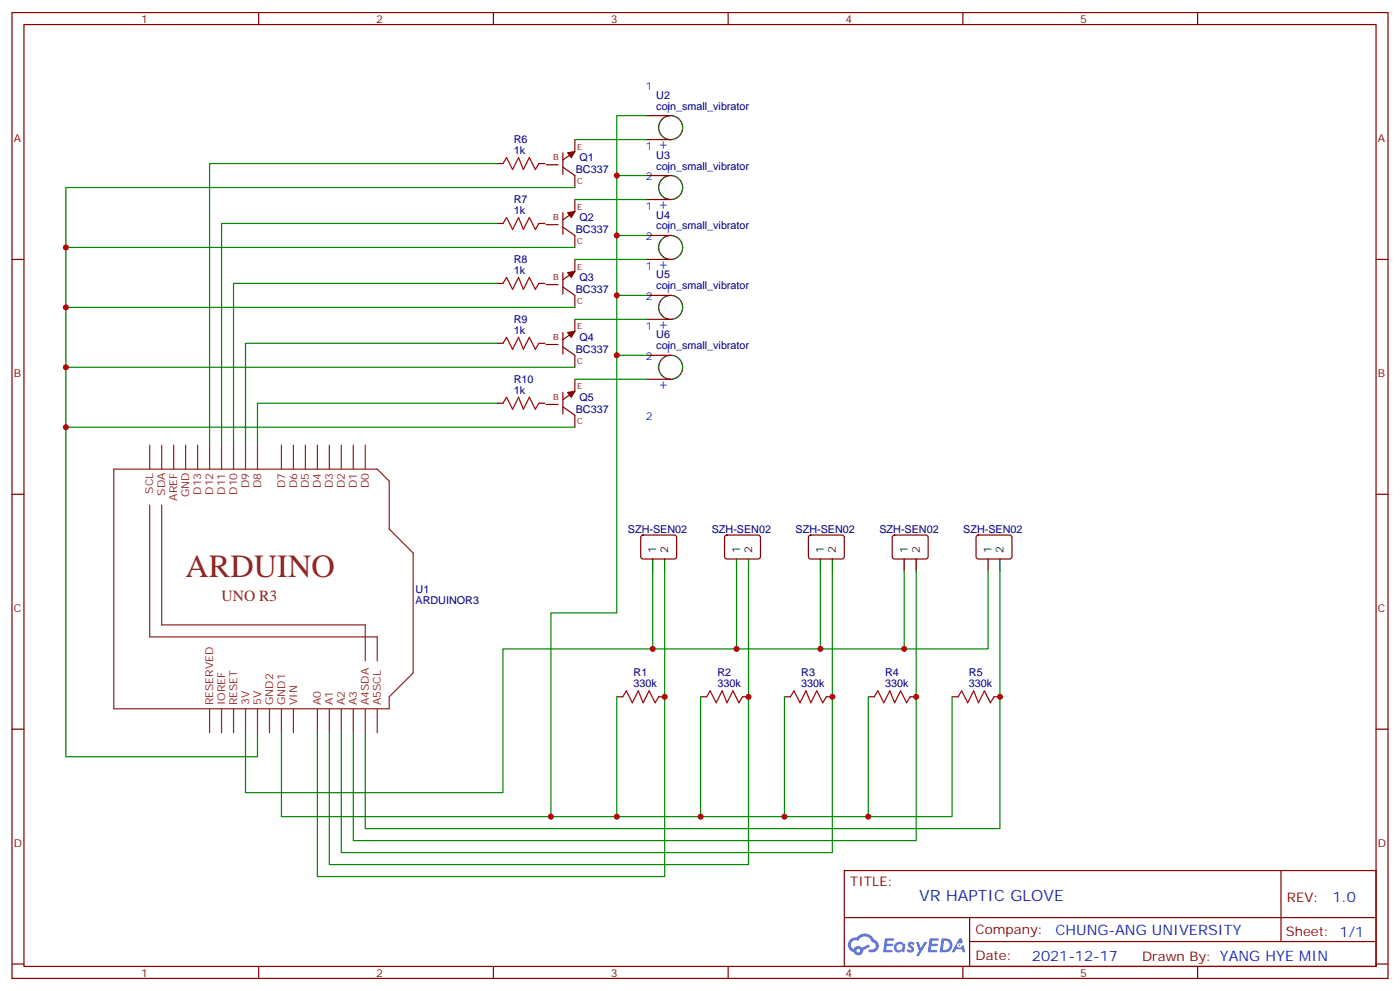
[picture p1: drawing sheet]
<svg xmlns="http://www.w3.org/2000/svg" width="412mm" height="292mm" viewBox="0 0 412 292" stroke-linecap="round" stroke-linejoin="round" font-family="sans-serif">
<g fill="none" stroke="#870000" stroke-width=".35">
<path d="M3.5 3.7h405.4v284.3h-405.4zM7.1 7.2h398.2v277.3h-398.2zM76.2 3.7v3.5M145.3 3.7v3.5M214.5 3.7v3.5M283.6 3.7v3.5M352.8 3.7v3.5M3.5 76.4h3.6M405.3 76.4h3.6M3.5 145.5h3.6M405.3 145.5h3.6M3.5 214.7h3.6"/>
<path d="M405.3 214.7h3.6M248.7 256.3h156.6v28.2h-156.6zM377.3 256.3v20.9M248.7 270.1h156.5M285.6 277.2h119.6M285.6 270.1v14.2M3.5 283.8h3.6M76.2 284.5v3.5M145.3 284.5v3.5M214.5 284.5v3.5M283.6 284.5v3.5M352.8 284.5v3.5"/>
<path d="M405.3 283.8h3.6"/>
</g>
<g fill="#5487ff">
<path d="M267.7 277.5a1.22 1.22 0 0 1 1.7 .2l-.4 .6a.47 .47 0 0 0-.3-.4 .47 .47 0 0 0-.5 .2l.1 .2a1.14 1.14 0 0 1 .8 1.8 1.14 1.14 0 0 1-1.9 0l-.2-.2 .5-.6 .7 .5a.29 .29 0 0 0 .3-.3 .29 .29 0 0 0-.2-.3 1.04 1.04 0 0 1-.6-1.7z"/>
<path d="M260.7 276.2h2.4l.3 .2-.2 .5-1.8 .1-.1 .8h1.5l.3 .4-.3 .4h-1.6l-.2 1.1h1.7l.2 .3-.2 .3-2.6 .1z"/>
<path d="M273.8 276.2h2.4l.3 .2-.1 .5-1.8 .1-.2 .8h1.6l.3 .4-.4 .4-1.6-.1-.1 1.1 1.7 .1 .2 .3-.2 .3-2.6 .1z"/>
<path d="M282.6 276.2h.7l.3 1.3-.6 .3a.69 .69 0 0 0-1 .3 .69 .69 0 0 0 .4 .9 .69 .69 0 0 0 .9-.6l.5-.2 .6 2.2h-.8l-.2-.9h-1.8l-.5 .9h-.8z"/>
<path d="M269.8 277.3h.8l.6 1.8 1.1-1.8h.9l-2.6 4.2h-.8l.9-1.5z"/>
<path d="M277.4 276.2l-.6 4.2h1.3a2.11 2.11 0 0 0 2.5-2.1 2.11 2.11 0 0 0-2.5-2.1zM278.1 277a1.39 1.39 0 0 1 1.7 1.4 1.39 1.39 0 0 1-1.8 1.2h-.3z"/>
<path d="M263.7 277.8a1.54 1.54 0 0 0-.1 2.2 1.54 1.54 0 0 0 2.2 .1l.6 .3 .3-2.3-.2-.3h-.4a1.49 1.49 0 0 0-2.4 0zM264 278.8a.94 .94 0 0 1 1.8 0 .94 .94 0 0 1-1.8 0z"/>
<path d="M250.4 276.6a2.18 2.18 0 0 0 1.1 3.7 1.44 1.44 0 0 0 1.6 .9 1.44 1.44 0 0 0 1.2-1.4l2-1.1-.5-.7-1.9 1a1.47 1.47 0 0 0-2.4 .4 1.39 1.39 0 0 1-.7-1.9 1.39 1.39 0 0 1 2-.5 2.12 2.12 0 0 1 2.2-1.3 2.12 2.12 0 0 1 1.9 1.7 1.14 1.14 0 0 1 1.1 1.4 1.14 1.14 0 0 1-1.7 .7 .43 .43 0 0 0-.5 .4 .43 .43 0 0 0 .4 .5 1.98 1.98 0 0 0 2.5-1.2 1.98 1.98 0 0 0-1.2-2.6 3.1 3.1 0 0 0-5.3-.6l-.9 .1zM252.3 279.9a.55 .55 0 0 1 1.1 0 .55 .55 0 0 1-1.1 0z"/>
<circle cx="282.6" cy="278.3" r=".26"/>
</g>
<g fill="none" stroke="#8c2424" stroke-width=".35">
<path d="M33.5 138.1h77.6l3.6 3.5v14.2l7 7v35.3l-7 7v3.6h-81.2zM44.1 131.1v7M47.6 131.1v7M51.2 131.1v7M54.7 131.1v7M58.2 131.1v7M61.7 131.1v7M65.3 131.1v7M68.8 131.1v7M72.3 131.1v7M75.8 131.1v7M82.9 131.1v7"/>
<path d="M86.4 131.1v7M90 131.1v7M93.5 131.1v7M97 131.1v7M100.5 131.1v7M104.1 131.1v7M107.6 131.1v7M44.1 148.7v38.8h67v7.1M47.6 148.7v35.3h60v10.6M61.7 208.7v7M65.3 208.7v7M68.8 208.7v7"/>
<path d="M72.3 208.7v7M75.8 208.7v7M79.4 208.7v7M82.9 208.7v7M86.4 208.7v7M93.5 208.7v7M97 208.7v7M100.5 208.7v7M104.1 208.7v7M107.6 208.7v7M111.1 208.7v7"/>
</g>
<g fill="none" stroke="#870000" stroke-width=".35">
<path d="M190.5 34h7.1M146.4 48.2h1.8M158.7 48.2h1.8M160.9 48.5h3.5M165.8 49.2l3.5 2.5v3.5M165.8 45v6.3M169.3 41.1v3.5l-3.5 2.5M169.3 58.7v3.6l-3.5 2.4M190.5 41.1h7.1M190.5 51.7h7.1M190.5 58.7h7.1M146.4 65.8h1.8"/>
<path d="M158.7 65.8h1.8M160.9 66.1h3.5M165.8 66.9l3.5 2.4v3.5M165.8 62.6v6.4M169.3 76.4v3.5l-3.5 2.5M190.5 69.3h7.1M190.5 76.4h7.1M146.4 83.4h1.8M158.7 83.4h1.8M160.9 83.8h3.5M165.8 84.5l3.5 2.5v3.5M165.8 80.3v6.3"/>
<path d="M165.8 97.9v6.3M169.3 94v3.5l-3.5 2.5M190.5 87h7.1M190.5 94h7.1M146.4 101.1h1.8M146.4 118.7h1.8M158.7 101.1h1.8M158.7 118.7h1.8M160.9 101.4h3.5M160.9 119.1h3.5M165.8 102.1l3.5 2.5v3.5M165.8 119.8l3.5 2.4v3.6"/>
<path d="M165.8 115.5v6.4M169.3 111.7v3.5l-3.5 2.5M190.5 104.6h7.1M190.5 111.7h7.1M189 157.7l.4-.2 9.5 .1 .4 .6v5.9l-.7 .5-9.4-.1-.5-.6v-5.7zM213.7 157.7l.4-.2 9.5 .1 .4 .6-.1 5.9-.6 .5-9.4-.1-.5-.6v-5.7zM238.4 157.7l.4-.2 9.5 .1 .4 .6-.1 5.9-.6 .5-9.4-.1-.5-.6v-5.7zM263.1 157.7l.4-.2 9.5 .1 .4 .6-.1 5.9-.6 .5-9.4-.1-.5-.6v-5.7zM287.7 157.7l.5-.2 9.5 .1 .4 .6-.1 5.9-.6 .5-9.5-.1-.4-.6v-5.7zM181.7 205.1h1.7M194 205.1h1.8M206.4 205.1h1.7"/>
<path d="M218.7 205.1h1.8M231.1 205.1h1.7M243.4 205.1h1.8M255.8 205.1h1.7M268.1 205.1h1.8M280.5 205.1h1.7M292.8 205.1h1.8"/>
</g>
<g fill="none" stroke="#000" stroke-width=".35">
<path d="M192.3 164.6v3.5M195.8 164.6v3.5M217 164.6v3.5M220.5 164.6v3.5M241.7 164.6v3.5M245.2 164.6v3.5M266.3 164.6v3.5M269.9 164.6v3.5M291 164.6v3.5M294.6 164.6v3.5"/>
<circle cx="197.6" cy="37.6" r="3.5"/>
<circle cx="197.6" cy="55.2" r="3.5"/>
<circle cx="197.6" cy="72.8" r="3.5"/>
<circle cx="197.6" cy="90.5" r="3.5"/>
<circle cx="197.6" cy="108.1" r="3.5"/>
</g>
<path d="M148.2 48.2l1-1.8 1.8 3.5 1.8-3.5 1.4 3.5 1.7-3.5 1.8 3.5 1-1.7M148.2 65.8l1-1.8 1.8 3.6 1.8-3.6 1.4 3.6 1.7-3.6 1.8 3.6 1-1.8M148.2 83.4l1-1.7 1.8 3.5 1.8-3.5 1.4 3.5 1.7-3.5 1.8 3.5 1-1.8M148.2 101.1l1-1.8 1.8 3.5 1.8-3.5 1.4 3.5 1.7-3.5 1.8 3.5 1-1.7M148.2 118.7l1-1.8 1.8 3.6 1.8-3.6 1.4 3.6 1.7-3.6 1.8 3.6 1-1.8M183.4 205.1l1.1-1.7 1.8 3.5 1.7-3.5 1.4 3.5 1.8-3.5 1.8 3.5 1-1.8M208.1 205.1l1.1-1.7 1.8 3.5 1.7-3.5 1.4 3.5 1.8-3.5 1.8 3.5 1-1.8M232.8 205.1l1.1-1.7 1.8 3.5 1.7-3.5 1.4 3.5 1.8-3.5 1.8 3.5 1-1.8M257.5 205.1l1.1-1.7 1.7 3.5 1.8-3.5 1.4 3.5 1.8-3.5 1.8 3.5 1-1.8M282.2 205.1l1.1-1.7 1.7 3.5 1.8-3.5 1.4 3.5 1.8-3.5 1.7 3.5 1.1-1.8" fill="none" stroke="#a10000" stroke-width=".35"/>
<g fill="none" stroke="#008700" stroke-width=".35">
<path d="M190.5 34h-8.8v17.7M146.4 48.2h-84.7v82.9M169.3 55.2h-149.9v167.6h56.4v-7.1M169.3 41.1h21.2M169.3 58.7h21.2M190.5 51.7h-8.8v17.6M19.4 72.8h149.9M146.4 65.8h-81.1v65.3M169.3 76.4h21.2M190.5 69.3h-8.8v17.7M19.4 90.5h149.9M146.4 83.4h-77.6v47.7"/>
<path d="M169.3 94h21.2M190.5 87h-8.8v17.6M19.4 108.1h149.9M146.4 101.1h-74.1v30M146.4 118.7h-70.6v12.4M169.3 111.7h21.2M190.5 104.6h-8.8v75.8h-19.4v60M19.4 125.8h149.9M192.3 168.1v22.9h-44.1v42.4h-75.9v-17.7M195.8 168.1v90h-102.3v-42.4M217 168.1v22.9h-24.7M220.5 168.1v86.4h-123.5v-38.8"/>
<path d="M241.7 168.1v22.9h-24.7M245.2 168.1v82.9h-144.7v-35.3M266.3 168.1v22.9h-24.6M269.9 168.1v79.4h-165.8v-31.8M291 168.1v22.9h-24.7M294.6 168.1v75.8h-187v-28.2M181.7 205.1v35.3h-98.8v-24.7M206.4 205.1v35.3h-24.7M231.1 205.1v35.3h-24.7M255.8 205.1v35.3h-24.7M280.5 205.1v35.3h-24.7"/>
</g>
<g fill="#870000" stroke="#870000" stroke-width=".35">
<path d="M167.2 45l2.1-.4-1 1.8z"/>
<path d="M167.2 62.6l2.1-.3-1 1.7z"/>
<path d="M167.2 80.3l2.1-.4-1 1.8z"/>
<path d="M167.2 97.9l2.1-.4-1 1.8z"/>
<path d="M167.2 115.5l2.1-.3-1 1.7z"/>
</g>
<g fill="#c00">
<circle cx="195.8" cy="205.1" r=".88"/>
<circle cx="220.5" cy="205.1" r=".88"/>
<circle cx="245.2" cy="205.1" r=".88"/>
<circle cx="269.9" cy="205.1" r=".88"/>
<circle cx="294.6" cy="205.1" r=".88"/>
<circle cx="181.7" cy="240.4" r=".88"/>
<circle cx="206.4" cy="240.4" r=".88"/>
<circle cx="231.1" cy="240.4" r=".88"/>
<circle cx="255.8" cy="240.4" r=".88"/>
<circle cx="192.3" cy="191" r=".88"/>
<circle cx="217" cy="191" r=".88"/>
<circle cx="241.7" cy="191" r=".88"/>
<circle cx="266.3" cy="191" r=".88"/>
<circle cx="19.4" cy="72.8" r=".88"/>
<circle cx="19.4" cy="90.5" r=".88"/>
<circle cx="19.4" cy="108.1" r=".88"/>
<circle cx="19.4" cy="125.8" r=".88"/>
<circle cx="162.3" cy="240.4" r=".88"/>
<circle cx="181.7" cy="104.6" r=".88"/>
<circle cx="181.7" cy="87" r=".88"/>
<circle cx="181.7" cy="69.3" r=".88"/>
<circle cx="181.7" cy="51.7" r=".88"/>
</g>
<text font-size="9.5" fill="#8d2323" x="54.7" y="169.9">ARDUINO</text>
<text font-size="4.6" fill="#8d2323" x="65.3" y="176.9">UNO R3</text>
<text font-size="4.6" fill="#00f" x="270.8" y="265.3">VR HAPTIC GLOVE</text>
<g font-size="4.2" fill="#00f">
<text x="196.5" y="33.3" transform="rotate(-90 196.5 33.3)">_</text>
<text x="196.5" y="44.6" transform="rotate(-90 196.5 44.6)">+</text>
<text x="196.5" y="50.9" transform="rotate(-90 196.5 50.9)">_</text>
<text x="196.5" y="62.2" transform="rotate(-90 196.5 62.2)">+</text>
<text x="196.5" y="68.6" transform="rotate(-90 196.5 68.6)">_</text>
<text x="196.5" y="79.8" transform="rotate(-90 196.5 79.8)">+</text>
<text x="196.5" y="86.2" transform="rotate(-90 196.5 86.2)">_</text>
<text x="196.5" y="97.5" transform="rotate(-90 196.5 97.5)">+</text>
<text x="196.5" y="103.8" transform="rotate(-90 196.5 103.8)">_</text>
<text x="196.5" y="115.1" transform="rotate(-90 196.5 115.1)">+</text>
<text x="392.5" y="265.6">1.0</text>
<text x="310.9" y="275.1">CHUNG-ANG UNIVERSITY</text>
<text x="304" y="282.9">2021-12-17</text>
</g>
<g font-size="3.9" fill="#800">
<text x="250.5" y="260.9">TITLE:</text>
<text x="379.1" y="265.6">REV:</text>
<text x="287.4" y="275.1">Company:</text>
<text x="378.7" y="275.7">Sheet: 1/1</text>
<text x="287.4" y="282.8">Date:</text>
<text x="336.4" y="282.8">Drawn By: YANG HYE MIN</text>
</g>
<g font-size="3.2" fill="#800">
<text x="41.6" y="6.7">1</text>
<text x="110.8" y="6.7">2</text>
<text x="179.9" y="6.7">3</text>
<text x="249.1" y="6.7">4</text>
<text x="318.2" y="6.7">5</text>
<text x="4.1" y="41.8">A</text>
<text x="405.9" y="41.8">A</text>
<text x="4.1" y="110.9">B</text>
<text x="405.9" y="110.9">B</text>
<text x="4.1" y="180.1">C</text>
<text x="405.9" y="180.1">C</text>
<text x="4.1" y="249.2">D</text>
<text x="405.9" y="249.2">D</text>
<text x="41.6" y="287.5">1</text>
<text x="110.8" y="287.5">2</text>
<text x="179.9" y="287.5">3</text>
<text x="249.1" y="287.5">4</text>
<text x="318.2" y="287.5">5</text>
</g>
<g font-size="3.2" fill="#00f">
<text x="190.2" y="26.6">1</text>
<text x="190.2" y="44.3">1</text>
<text x="190.2" y="53.1">2</text>
<text x="190.2" y="61.9">1</text>
<text x="190.2" y="70.7">2</text>
<text x="190.2" y="79.6">1</text>
<text x="190.2" y="88.4">2</text>
<text x="190.2" y="97.2">1</text>
<text x="190.2" y="106">2</text>
<text x="190.2" y="123.6">2</text>
</g>
<g font-size="3.2" fill="#000080">
<text x="193.3" y="29.1">U2</text>
<text x="193.3" y="32.3">coin_small_vibrator</text>
<text x="151.4" y="45.3">1k</text>
<text x="151.4" y="42.2">R6</text>
<text x="170.7" y="47.5">Q1</text>
<text x="193.3" y="46.7">U3</text>
<text x="169.6" y="51.1">BC337</text>
<text x="193.3" y="49.9">coin_small_vibrator</text>
<text x="151.4" y="59.8">R7</text>
<text x="151.4" y="63">1k</text>
<text x="170.7" y="65.2">Q2</text>
<text x="193.3" y="64.3">U4</text>
<text x="169.6" y="68.7">BC337</text>
<text x="193.3" y="67.6">coin_small_vibrator</text>
<text x="151.4" y="77.4">R8</text>
<text x="151.4" y="80.6">1k</text>
<text x="170.7" y="82.8">Q3</text>
<text x="193.3" y="82">U5</text>
<text x="169.6" y="86.3">BC337</text>
<text x="193.3" y="85.2">coin_small_vibrator</text>
<text x="151.4" y="95.1">R9</text>
<text x="151.4" y="98.2">1k</text>
<text x="170.7" y="100.4">Q4</text>
<text x="193.3" y="99.6">U6</text>
<text x="169.6" y="104">BC337</text>
<text x="193.3" y="102.8">coin_small_vibrator</text>
<text x="151.4" y="112.7">R10</text>
<text x="151.4" y="115.9">1k</text>
<text x="170.7" y="118.1">Q5</text>
<text x="169.6" y="121.6">BC337</text>
<text x="185" y="156.9">SZH-SEN02</text>
<text x="209.7" y="156.9">SZH-SEN02</text>
<text x="234.4" y="156.9">SZH-SEN02</text>
<text x="259.1" y="156.9">SZH-SEN02</text>
<text x="283.8" y="156.9">SZH-SEN02</text>
<text x="122.4" y="177.8">ARDUINOR3</text>
<text x="122.4" y="174.5">U1</text>
<text x="186.6" y="202.3">330k</text>
<text x="186.6" y="199.1">R1</text>
<text x="211.3" y="202.3">330k</text>
<text x="211.3" y="199.1">R2</text>
<text x="236" y="202.3">330k</text>
<text x="236" y="199.1">R3</text>
<text x="260.7" y="202.3">330k</text>
<text x="260.7" y="199.1">R4</text>
<text x="285.4" y="202.3">330k</text>
<text x="285.4" y="199.1">R5</text>
</g>
<g font-size="3.2" fill="#8d2323">
<text x="73.4" y="143.6" transform="rotate(-90 73.4 143.6)">D9</text>
<text x="76.9" y="143.6" transform="rotate(-90 76.9 143.6)">D8</text>
<text x="84" y="143.6" transform="rotate(-90 84 143.6)">D7</text>
<text x="87.5" y="143.6" transform="rotate(-90 87.5 143.6)">D6</text>
<text x="91" y="143.6" transform="rotate(-90 91 143.6)">D5</text>
<text x="94.5" y="143.6" transform="rotate(-90 94.5 143.6)">D4</text>
<text x="98.1" y="143.6" transform="rotate(-90 98.1 143.6)">D3</text>
<text x="101.6" y="143.6" transform="rotate(-90 101.6 143.6)">D2</text>
<text x="105.1" y="143.6" transform="rotate(-90 105.1 143.6)">D1</text>
<text x="108.7" y="143.6" transform="rotate(-90 108.7 143.6)">D0</text>
<text x="45.2" y="145.3" transform="rotate(-90 45.2 145.3)">SCL</text>
<text x="48.7" y="146" transform="rotate(-90 48.7 146)">SDA</text>
<text x="52.2" y="147.4" transform="rotate(-90 52.2 147.4)">AREF</text>
<text x="55.7" y="146.5" transform="rotate(-90 55.7 146.5)">GND</text>
<text x="59.3" y="145.6" transform="rotate(-90 59.3 145.6)">D13</text>
<text x="62.8" y="145.6" transform="rotate(-90 62.8 145.6)">D12</text>
<text x="66.3" y="145.6" transform="rotate(-90 66.3 145.6)">D11</text>
<text x="69.8" y="145.6" transform="rotate(-90 69.8 145.6)">D10</text>
<text x="62.8" y="207.6" transform="rotate(-90 62.8 207.6)">RESERVED</text>
<text x="66.3" y="207.6" transform="rotate(-90 66.3 207.6)">IOREF</text>
<text x="69.8" y="207.6" transform="rotate(-90 69.8 207.6)">RESET</text>
<text x="73.4" y="207.6" transform="rotate(-90 73.4 207.6)">3V</text>
<text x="76.9" y="207.6" transform="rotate(-90 76.9 207.6)">5V</text>
<text x="80.4" y="207.6" transform="rotate(-90 80.4 207.6)">GND2</text>
<text x="84" y="207.6" transform="rotate(-90 84 207.6)">GND1</text>
<text x="87.5" y="207.6" transform="rotate(-90 87.5 207.6)">VIN</text>
<text x="94.5" y="207.6" transform="rotate(-90 94.5 207.6)">A0</text>
<text x="98.1" y="207.6" transform="rotate(-90 98.1 207.6)">A1</text>
<text x="101.6" y="207.6" transform="rotate(-90 101.6 207.6)">A2</text>
<text x="105.1" y="207.6" transform="rotate(-90 105.1 207.6)">A3</text>
<text x="108.7" y="207.6" transform="rotate(-90 108.7 207.6)">A4SDA</text>
<text x="112.2" y="207.6" transform="rotate(-90 112.2 207.6)">A5SCL</text>
</g>
<g font-size="3.2">
<text x="193.3" y="162.8" transform="rotate(-90 193.3 162.8)">1</text>
<text x="196.8" y="162.8" transform="rotate(-90 196.8 162.8)">2</text>
<text x="218" y="162.8" transform="rotate(-90 218 162.8)">1</text>
<text x="221.5" y="162.8" transform="rotate(-90 221.5 162.8)">2</text>
<text x="242.7" y="162.8" transform="rotate(-90 242.7 162.8)">1</text>
<text x="246.2" y="162.8" transform="rotate(-90 246.2 162.8)">2</text>
<text x="267.4" y="162.8" transform="rotate(-90 267.4 162.8)">1</text>
<text x="270.9" y="162.8" transform="rotate(-90 270.9 162.8)">2</text>
<text x="292.1" y="162.8" transform="rotate(-90 292.1 162.8)">1</text>
<text x="295.6" y="162.8" transform="rotate(-90 295.6 162.8)">2</text>
</g>
<g font-size="2.5" fill="#800">
<text x="163" y="47.2">B</text>
<text x="170" y="44.1">E</text>
<text x="170" y="54.3">C</text>
<text x="163" y="64.9">B</text>
<text x="170" y="61.7">E</text>
<text x="170" y="71.9">C</text>
<text x="163" y="82.5">B</text>
<text x="170" y="79.3">E</text>
<text x="170" y="89.6">C</text>
<text x="163" y="100.2">B</text>
<text x="170" y="97">E</text>
<text x="170" y="107.2">C</text>
<text x="163" y="117.8">B</text>
<text x="170" y="114.6">E</text>
<text x="170" y="124.9">C</text>
</g>
</svg>
